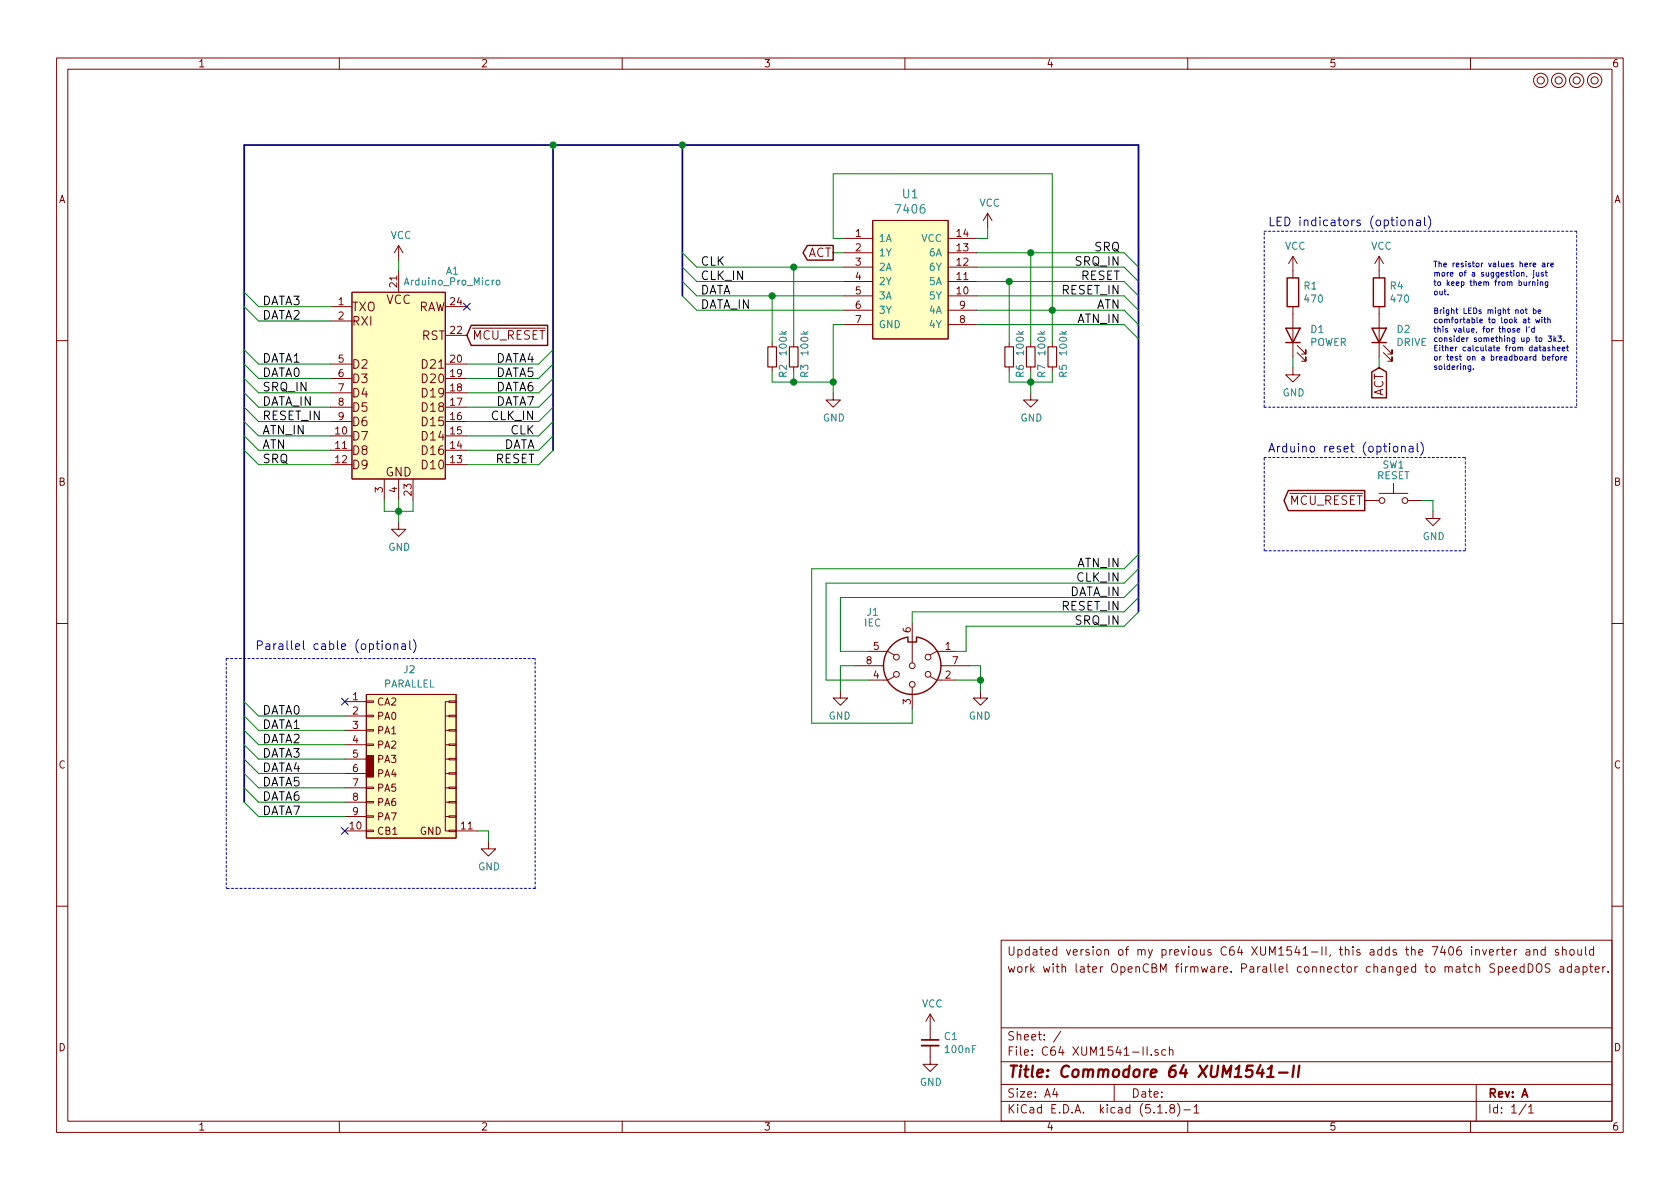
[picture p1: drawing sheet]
<svg xmlns="http://www.w3.org/2000/svg" width="297mm" height="210mm" viewBox="0 0 297 210" stroke-linecap="round" stroke-linejoin="round" font-family="sans-serif">
<g fill="none" stroke="#840000" stroke-width=".18">
<path d="M10 10.3h277v189.9h-277zM12 12.2h273v186.1h-273zM60 10.3v1.9M110 10.3v1.9M160 10.3v1.9M210 10.3v1.9M260 10.3v1.9M154.3 39h13.3v20.9h-13.3zM174.6 37.7l-.7 1.3M174.6 37.7v2.6M174.6 37.7l.8 1.3M58.4 54.2h3.8"/>
<path d="M58.4 56.8h3.8M62.2 51.7h16.5v33h-16.5zM70.5 43.4v2.6M70.5 47.9v3.8M70.5 43.4l-.8 1.3M70.5 43.4l.7 1.3M78.7 54.2h3.8M78.7 59.3h3.8M149.2 42.2h5.1M149.2 52.3h5.1M149.2 49.8h5.1M149.2 47.2h5.1"/>
<path d="M149.2 44.7h5.1M149.2 54.9h5.1M149.2 57.4h5.1M167.6 42.2h5.1M167.6 52.3h5.1M167.6 49.8h5.1M167.6 47.2h5.1M167.6 44.7h5.1M167.6 54.9h5.1M167.6 57.4h5.1M228.6 45.3v3.8M228.6 54.2v8.9"/>
<path d="M228.6 45.3l-.8 1.3M228.6 45.3l.8 1.3M243.8 45.3l-.7 1.3M243.8 45.3v3.8M243.8 54.2v8.9M243.8 45.3l.8 1.3M10 60.2h2M58.4 64.4h3.8M58.4 66.9h3.8M58.4 69.5h3.8M58.4 72h3.8M58.4 74.5h3.8"/>
<path d="M58.4 77.1h3.8M58.4 79.6h3.8M78.7 64.4h3.8M78.7 66.9h3.8M78.7 69.5h3.8M78.7 72h3.8M78.7 74.5h3.8M78.7 77.1h3.8M78.7 79.6h3.8M136.5 60.6v.7M136.5 64.9v.8M140.3 60.6v.7"/>
<path d="M140.3 64.9v.8M147.3 69.5v1.2h1.3l-1.3 1.3-1.3-1.3h1.3M178.4 60.6v.7M178.4 64.9v.8M182.2 69.5v1.2h1.3l-1.3 1.3-1.2-1.3h1.2M182.2 60.6v.7M182.2 64.9v.8M186.1 60.6v.7M186.1 64.9v.8M228.6 65v1.3h1.3l-1.3 1.3-1.3-1.3h1.3M229.4 62.4l1.5 1.5v-.8v.8h-.8M229.4 61.1l1.5 1.5v-.8v.8h-.8"/>
<path d="M244.6 62.4l1.5 1.5v-.8v.8h-.7M244.6 61.1l1.5 1.5v-.8v.8h-.7M285 60.2h2M58.4 82.2h3.8M67.9 84.7v3.8M70.5 92.3v1.3h1.3l-1.3 1.3-1.3-1.3h1.3M70.5 84.7v3.8M73 84.7v3.8M78.7 82.2h3.8M241.3 88.5h2.5M243.8 87.2h5.1M246.4 85.5v1.7"/>
<path d="M248.9 88.5h2.6M253.4 90.4v1.3h1.2l-1.2 1.3-1.3-1.3h1.3M10 110.3h2M151.1 117.7h5.1M153.7 115.2h3.3l1.1 .6M158.1 119.6l-1.1 .7h-3.3M161.3 110.1v7.1M164.5 119.6l1.1 .7h3.3M166.4 117.7h5M168.9 115.2h-3.3l-1.1 .6M285 110.3h2M61 139.3h3.8"/>
<path d="M61 136.8h3.8M61 134.2h3.8M61 131.7h3.8M61 129.2h3.8M61 126.6h3.8M61 124.1h3.8M64.8 122.8h15.8v25.4h-15.8zM64.8 139.2h1.2v.2h-1.2zM64.8 136.6h1.2v.3h-1.2zM64.8 134.1h1.2v.3h-1.2zM64.8 131.6h1.2v.2h-1.2zM64.8 129h1.2v.3h-1.2z"/>
<path d="M64.8 126.5h1.2v.2h-1.2zM64.8 123.9h1.2v.3h-1.2zM78.7 139.3h.7M78.7 136.8h.7M78.7 134.2h.7M78.7 131.7h.7M78.7 129.2h.7M78.7 126.6h.7M79.4 139.2h1.2v.2h-1.2zM79.4 136.6h1.2v.3h-1.2zM79.4 134.1h1.2v.3h-1.2zM79.4 131.6h1.2v.2h-1.2z"/>
<path d="M79.4 129h1.2v.3h-1.2zM79.4 126.5h1.2v.2h-1.2zM79.4 123.9h1.2v.3h-1.2zM79.4 124.1h-.7v22.8h.7M148.6 122.2v1.2h-1.3l1.3 1.3 1.3-1.3h-1.3M161.3 121.5v3.8M173.4 122.2v1.2h-1.3l1.3 1.3 1.2-1.3h-1.2M61 144.4h3.8M61 141.9h3.8M61 146.9h3.8M64.8 146.8h1.2v.3h-1.2zM64.8 144.3h1.2v.2h-1.2z"/>
<path d="M64.8 141.7h1.2v.3h-1.2zM78.7 144.4h.7M78.7 141.9h.7M79.4 146.8h1.2v.3h-1.2zM79.4 144.3h1.2v.2h-1.2zM79.4 141.7h1.2v.3h-1.2zM80.6 146.9h3.9M86.4 148.8v1.3h1.2l-1.2 1.3-1.3-1.3h1.3M10 160.2h2M164.5 179.3v4.6M164.5 179.3l-.8 1.3M164.5 179.3l.7 1.3"/>
<path d="M177 166.3h108v32h-108zM260.9 168h.1a.37 .37 0 0 1 .6 .1v.8M260.9 167.9v1M262.1 167.9l.4 1 .3-1M263.3 168.4l.8-.1-.1-.3-.4-.1-.3 .2 .1 .7h.6M264.7 167.9v1M264.9 171l.5-.1 .2 .3v.6l-.2 .1h-.5M265.1 167.9l-.4 .3M265.4 167.9h.6M265.6 167.4v1.3l.4 .2M266.2 171.4l.7-.1v-.3l-.5-.1-.2 .2 .1 .8h.6M266.4 168.4l.7-.1v-.3l-.5-.1-.2 .2 .1 .7h.6"/>
<path d="M267.5 171.4l.7-.1-.1-.3-.4-.1-.2 .2 .1 .8h.5M267.8 167.9v1M268.2 167.9l-.4 .3M269.5 171l-.4-.1-.3 .3v.6l.3 .1h.4M269.5 170.4v1.5M269.8 168h.6l.1 .9M270.2 170.4a.75 .75 0 0 1 .9 .8 .75 .75 0 0 1-.9 .7zM270.5 168.3h-.5a.29 .29 0 0 0-.2 .3 .29 .29 0 0 0 .2 .3l.5-.1M271.2 168l.2-.1 .4 .1v.9M271.2 167.9v1M271.8 170.5a.5 .5 0 0 1 .6 0 .5 .5 0 0 1 .2 .4v.5a.5 .5 0 0 1-.5 .5 .5 .5 0 0 1-.5-.5v-.5zM273.2 168l-.4-.1-.3 .3v.6l.3 .1 .4-.1"/>
<path d="M273.2 167.4v1.5M274 170.5l-.5-.1-.2 .2v.4l.6 .3 .1 .3-.2 .3h-.6M275.5 168l-.3-.1-.2 .2 .1 .2 .4 .2v.3h-.5M275.8 171h.6l.1 .9M276.3 168a.37 .37 0 0 1 .6 .1v.8M276.3 167.4v1.5M276.5 171.3l-.5 .1a.29 .29 0 0 0-.2 .2 .29 .29 0 0 0 .2 .3h.5M277.6 168l.2-.1 .5 .1v.8l-.2 .1-.5-.1zM277.8 171l-.4-.1-.3 .3 .1 .6 .2 .1h.4M277.8 170.4v1.5M278.5 171h.6l.1 .9M279 167.9v.8a.37 .37 0 0 0 .6 .1"/>
<path d="M279.2 171.3l-.5 .1-.2 .2 .2 .3h.5M279.6 167.9v1M279.9 171l.4-.1 .3 .3-.1 .6-.2 .1h-.4M279.9 170.9v1.5M280.3 167.4v1.3l.2 .2M281.1 170.9h.5M281.3 170.4v1.3l.3 .2M281.8 168l-.5-.1-.2 .3v.6l.2 .1 .5-.1M281.8 167.4v1.5M282 171.4l.8-.1-.1-.3-.5-.1-.2 .2 .1 .8h.6M283.4 170.9v1M283.8 170.9l-.4 .3"/>
<path d="M284.3 171.8v.1M285 160.2h2M60 198.3v1.9M110 198.3v1.9M160 198.3v1.9M164.5 184.9v3.3h1.2l-1.2 1.3-1.3-1.3h1.3M177 194.8h108M177 191.8h108M177 187.8h108M177 181.8h108M186.5 192.5l-.4 1h1M186.8 193v1"/>
<path d="M187.6 182.3l-1.3 2M197 191.8v3M202.8 185.1v1.5M203.6 186.5v.1M204.7 196.8h.8M204.7 185.7l-.3-.1-.2 .2 .1 .2 .4 .2v.3h-.5M206.1 185.7l-.4-.1-.3 .3 .1 .6 .2 .1 .4-.1M206.2 196.7v.1M206.8 185.7l.2-.1 .3 .1 .1 .9M206.8 185.1v1.5M207.1 196l-.3-.3 .2-.3a.48 .48 0 0 1 .6 .1l-.1 .4a.52 .52 0 0 0-.6 .2 .52 .52 0 0 0 .1 .6l.4 .1 .2-.1 .1-.4-.3-.3M208.2 195.1a1.71 1.71 0 0 1 0 2.3"/>
<path d="M209.3 196.3h1.2M210 198.3v1.9M211.1 195.8l.4-.5v1.5M211.1 196.8h.9M260 198.3v1.9M261 191.8v6.5M269.8 195.2l-1.2 2M270.3 195.8l.4-.5v1.5M270.3 196.8h.8"/>
<circle cx="272.4" cy="14.2" r=".63"/>
<circle cx="272.4" cy="14.2" r="1.27"/>
<circle cx="275.6" cy="14.2" r=".63"/>
<circle cx="275.6" cy="14.2" r="1.27"/>
<circle cx="278.8" cy="14.2" r=".63"/>
<circle cx="278.8" cy="14.2" r="1.27"/>
<circle cx="281.9" cy="14.2" r=".63"/>
<circle cx="281.9" cy="14.2" r="1.27"/>
<circle cx="244.3" cy="88.5" r=".51"/>
<circle cx="248.4" cy="88.5" r=".51"/>
<circle cx="158.5" cy="119.2" r=".51"/>
<circle cx="158.5" cy="116.2" r=".51"/>
<circle cx="161.3" cy="117.7" r=".51"/>
<circle cx="164.1" cy="116.2" r=".51"/>
<circle cx="164.1" cy="119.2" r=".51"/>
<circle cx="161.3" cy="121" r=".51"/>
</g>
<path d="M222.9 188.3l-.7 1.5h1.2M223.2 189.1l-.1 1.3M224 190.4h1.2M224.2 189l.7-.6-.3 2M226.1 189.7h1.6M228.8 188.4l-.3 2M229.7 188.4l-.2 2" fill="none" stroke="#840000" stroke-width=".41"/>
<path d="M83.3 57.5h13.5v3.6h-13.5l-.8-1.8zM142.7 43.4h4.6v2.6h-4.6l-.7-1.3zM227.3 58h2.6l-1.3 2.6zM227.6 49.1h2v5.1h-2zM242.6 58h2.5l-1.3 2.6zM242.8 49.1h2.1v5.1h-2.1zM227.3 60.6h2.6M242.5 65.8l1.3-.8 1.3 .8v4.6h-2.6zM242.6 60.6h2.5M227.8 86.7h13.5v3.6h-13.5l-.8-1.8zM160.5 112.6a5.1 5.1 0 0 0-3.5 7.9 5.1 5.1 0 0 0 8.6 0 5.1 5.1 0 0 0-3.5-7.9M160.5 112.8v.7h1.6v-.7" fill="none" stroke="#840000" stroke-width=".25"/>
<path d="M135.8 61.3h1.5v3.6h-1.5zM139.6 61.3h1.5v3.6h-1.5zM177.7 61.3h1.5v3.6h-1.5zM181.5 61.3h1.5v3.6h-1.5zM185.3 61.3h1.5v3.6h-1.5z" fill="none" stroke="#840000" stroke-width=".2"/>
<path d="M162.9 184.9h3.1" fill="none" stroke="#840000" stroke-width=".33"/>
<path d="M162.9 183.9h3.1" fill="none" stroke="#840000" stroke-width=".3"/>
<g fill="#ffffc2" stroke="#ffffc2" stroke-width=".18">
<path d="M64.8 122.8h15.8v25.4h-15.8z"/>
<path d="M62.2 51.7h16.5v33h-16.5z"/>
<path d="M154.3 39h13.3v20.9h-13.3z"/>
</g>
<path d="M64.8 133.6h1.2v3.8h-1.2z" fill="#840000" stroke="#840000" stroke-width=".18"/>
<path d="M87.9 49.6l.3-.1 .1 .2v.6l-.3 .1-.3-.2z" fill="none" stroke="#008484" stroke-width=".18"/>
<path d="M223.5 40.9h55.3M278.8 40.9v31.1M223.5 72v-31.1M223.5 72h55.3M223.5 80.9h35.6M223.5 97.4v-16.5M259.1 97.4h-35.6M259.1 80.9v16.5M40 116.5v40.6M40 116.5h54.6M94.6 157.1h-54.6M94.6 157.1v-40.6" fill="none" stroke="#0000c2" stroke-width=".18" stroke-dasharray=".4 .4"/>
<path d="M97.8 25.6v54M120.6 25.6v26.7M201.3 108.2v-82.6h-158.1v116.3" fill="none" stroke="#000084" stroke-width=".3"/>
<g fill="none" stroke="#008400" stroke-width=".18">
<path d="M43.2 54.2l2.5 2.6h12.7M43.2 51.7l2.5 2.5h12.7M70.5 46v1.9M120.6 44.7l2.6 2.5h26M120.6 49.8l2.6 2.5h26M120.6 52.3l2.6 2.6h26M120.6 47.2l2.6 2.6h26M136.5 52.3v8.3M140.3 47.2v13.4M147.3 44.7h1.9M149.2 42.2h-1.9v-11.5h38.8v29.9M149.2 57.4h-1.9v12.1"/>
<path d="M172.7 44.7h26.1l2.5 2.5M172.7 47.2h26.1l2.5 2.6M172.7 52.3h26.1l2.5 2.6M172.7 54.9h26.1l2.5 2.5M172.7 49.8h26.1l2.5 2.5M172.7 57.4h26.1l2.5 2.5M174.6 40.3v1.9h-1.9M178.4 49.8v10.8M182.2 44.7v15.9M43.2 64.4l2.5 2.5h12.7M43.2 79.6l2.5 2.6h12.7M43.2 77.1l2.5 2.5h12.7"/>
<path d="M43.2 74.5l2.5 2.6h12.7M43.2 72l2.5 2.5h12.7M43.2 66.9l2.5 2.6h12.7M43.2 69.5l2.5 2.5h12.7M43.2 61.8l2.5 2.6h12.7M97.8 64.4l-2.6 2.5h-12.7M97.8 79.6l-2.6 2.6h-12.7M97.8 77.1l-2.6 2.5h-12.7M97.8 74.5l-2.6 2.6h-12.7M97.8 72l-2.6 2.5h-12.7M97.8 66.9l-2.6 2.6h-12.7M97.8 69.5l-2.6 2.5h-12.7"/>
<path d="M97.8 61.8l-2.6 2.6h-12.7M136.5 65.7v1.9h10.8M140.3 65.7v1.9M178.4 65.7v1.9h7.7v-1.9M182.2 65.7v3.8M228.6 63.1v1.9M243.8 63.1v1.9M67.9 88.5v1.9h5.1v-1.9M70.5 88.5v3.8M201.3 98l-2.5 2.6h-55.3v27.3h17.8v-2.6M251.5 88.5h1.9v1.9M151.1 117.7h-2.5v4.5"/>
<path d="M171.4 117.7h2v4.5M201.3 108.2l-2.5 2.5h-28v4.5h-1.9M201.3 100.6l-2.5 2.5h-52.8v17.2h7.7M201.3 103.1l-2.5 2.6h-50.2v9.5h5.1M201.3 105.7l-2.5 2.5h-37.5v1.9M43.2 126.6l2.5 2.6h15.3M43.2 139.3l2.5 2.6h15.3M43.2 136.8l2.5 2.5h15.3M43.2 134.2l2.5 2.6h15.3M43.2 131.7l2.5 2.5h15.3M43.2 129.2l2.5 2.5h15.3M43.2 124.1l2.5 2.5h15.3"/>
<path d="M168.9 120.3h4.5M43.2 141.9l2.5 2.5h15.3M84.5 146.9h1.9v1.9"/>
</g>
<g fill="none" stroke="#0000c2" stroke-width=".18">
<path d="M247.7 39l.3-.1 .4 .1 .1 .6-.2 .2-.3 .1-.3-.1zM249.1 39l.2-.1 .4 .1 .1 .9M249.1 38.9v1M250.5 39h.6l.1 .9M251.2 39.3h-.6a.3 .3 0 0 0-.2 .3 .3 .3 0 0 0 .2 .3l.6-.1M251.9 38.4v1.3l.2 .2M252.5 38.2a1.78 1.78 0 0 1 0 2.3M256 52v.1M267.8 58.1h-.2l-.2 .1 .1 .2 .3 .1v.2h-.4M268.2 58.4l.5-.1v-.2h-.3l-.2 .1 .1 .5h.4M268.9 54.9h.4v.5l-.4-.1zM269.4 56.5h.3l.1 .6"/>
<path d="M269.5 49.8v.6h.4M269.6 54.8h.4M269.8 54.5v.8l.2 .1M269.8 56.7l-.5 .1 .2 .3 .3-.1M269.9 49.8v.7M269.9 57.8v.9M270 48.8l-.1 .2M270.1 56.4h.4M270.3 56.1v.8l.2 .2M270.4 49.8v.7M270.4 57.8l-.1 .1M270.6 49.8l-.2 .2"/>
<path d="M271 49.9h.3l.1 .6M271 49.8v.7M271.1 46.9l.5-.1-.1-.2-.3-.1-.1 .2v.4h.4M271.1 54.8h.3l.2 .2-.1 .4h-.4M271.1 54.5v.9M271.2 48.2v.8l-.2 .2M271.2 47.8v.1M271.3 58.1h-.3l-.2 .2 .1 .4h.4M271.3 57.8v.9M271.5 56.4l.2 .7 .2-.5 .2 .5 .2-.7M271.6 48.2l.1 .6 .4-.1M271.9 49.5v.1"/>
<path d="M271.9 49.8v.7M272 55.1l.4-.1v-.2h-.3l-.1 .1v.5h.4M272.1 48.2v.6M272.2 59.8h.4l-.1 .5h-.3zM272.3 49.9h.4l.1 .6M272.3 49.8v.7M272.6 56.1v.1M272.6 56.4v.7M272.7 46.6h.4l.1 .6M272.9 48.2h-.3l-.1 .1v.2l.4 .1v.2h-.4M272.9 56.4h.4M273.1 56.1v.8l.2 .2"/>
<path d="M273.2 46.8l-.5 .1 .1 .3 .4-.1M273.2 48.2h.4M273.3 47.8v.9l.3 .1M273.6 46.5v.7M273.7 49.8v.8l-.2 .2h-.2M273.7 49.9l-.3-.1-.2 .2 .1 .4h.4M273.7 56.5h.3l.1 .6M273.7 56.1v1M273.7 59.4h.6l-.3 .4h.2l.1 .2-.1 .3h-.5M273.9 46.5l-.3 .2M274.2 46.9l.5-.1-.1-.2-.3-.1-.1 .2v.4h.4M274.8 59.4v1"/>
<path d="M275.1 59.7l-.3 .4M275.5 59.4h.6l-.4 .4 .3 .1v.4l-.1 .1-.4-.1M246.4 79l.2-.1 .5 .1v.6l-.1 .3h-.4l-.2-.1zM247.8 79h.1a.37 .37 0 0 1 .6 .1v.8M247.8 78.9v1M249.2 79h.6v.9M249.8 79.3h-.5a.31 .31 0 0 0-.2 .3 .31 .31 0 0 0 .2 .3h.5M250.6 78.4v1.3l.2 .2M251.2 78.2a1.7 1.7 0 0 1 0 2.3M260 64.7v.8l-.2 .2-.2-.1M260 64.7h-.3l-.1 .2 .1 .4h.3M260.5 65.2v.1"/>
<path d="M272.8 63.1l.2-.1 .3 .2-.1 .4h-.4M272.8 62.7v1M272.8 61.4h.4l.1 .6M273.3 61.6l-.5 .2 .1 .2h.4M273.6 63.4l.5-.1-.1-.2-.2-.1-.2 .2 .1 .4h.3M274 61.4h-.2l-.1 .1v.2l.3 .1v.2h-.3M274.4 63h.4M274.5 61.5l.4-.1v.6M274.5 61.1v.9M274.8 62.7l-.3 .1v.9M274.9 60l.2 .4M275.1 63.1h.4v.5h-.4z"/>
<path d="M275.4 61.7l.4-.1v-.2h-.3l-.1 .1v.5h.4M276 63v.7M276.2 61.7l.5-.1-.1-.2h-.2l-.2 .1 .1 .5h.3M276.3 63l-.3 .2M276.5 60.3v.1M276.6 63.4l.4-.1v-.2l-.3-.1-.1 .2v.4h.4M277 61.4h.3M277.1 61.1v.8l.2 .1M68.3 114l.2-.2 .5 .2v.5l-.1 .3-.4 .1-.2-.2zM69.7 114v-.1a.37 .37 0 0 1 .6 .1v.9M69.7 113.8v1.1M71.1 113.9h.5l.1 1"/>
<path d="M71.7 114.2l-.5 .1a.31 .31 0 0 0-.2 .3 .31 .31 0 0 0 .2 .3l.5-.1M72.4 113.3v1.3l.2 .3M73.1 113.1a1.78 1.78 0 0 1 0 2.3"/>
</g>
<g fill="#008400" stroke="#008400" stroke-width=".25">
<circle cx="186.1" cy="54.9" r=".51"/>
<circle cx="136.5" cy="52.3" r=".51"/>
<circle cx="140.3" cy="47.2" r=".51"/>
<circle cx="178.4" cy="49.8" r=".51"/>
<circle cx="182.2" cy="44.7" r=".51"/>
<circle cx="70.5" cy="90.4" r=".51"/>
<circle cx="173.4" cy="120.3" r=".51"/>
<circle cx="140.3" cy="67.6" r=".51"/>
<circle cx="147.3" cy="67.6" r=".51"/>
<circle cx="182.2" cy="67.6" r=".51"/>
<circle cx="120.7" cy="25.6" r=".51"/>
<circle cx="97.8" cy="25.6" r=".51"/>
</g>
<path d="M81.9 53.6l1.3 1.2M83.2 53.6l-1.3 1.2M60.4 123.5l1.2 1.2M61.6 123.5l-1.2 1.2M60.4 146.3l1.2 1.2M61.6 146.3l-1.2 1.2" fill="none" stroke="#000084" stroke-width=".18"/>
<text font-size="2.8" fill="#840000" x="178" y="190.5">Title: Commodore 64 XUM1541-II</text>
<g font-size="2.1" fill="#008484">
<text x="159.6" y="35.1">U1</text>
<text x="158.6" y="37.8">7406</text>
</g>
<g font-size="2.1" fill="#0000c2">
<text x="224.2" y="40">LED indicators (optional)</text>
<text x="224.2" y="80">Arduino reset (optional)</text>
<text x="45.1" y="114.9">Parallel cable (optional)</text>
</g>
<g font-size="2.1">
<text x="123.8" y="47">CLK</text>
<text x="190.2" y="47">SRQ_IN</text>
<text x="193.5" y="44.4">SRQ</text>
<text x="46.4" y="54">DATA3</text>
<text x="123.8" y="52.1">DATA</text>
<text x="123.8" y="49.5">CLK_IN</text>
<text x="187.7" y="52.1">RESET_IN</text>
<text x="191" y="49.5">RESET</text>
<text x="46.4" y="56.5">DATA2</text>
<text x="123.8" y="54.6">DATA_IN</text>
<text x="190.4" y="57.1">ATN_IN</text>
<text x="193.8" y="54.6">ATN</text>
<text x="46.4" y="64.1">DATA1</text>
<text x="87.5" y="64.1">DATA4</text>
<text x="46.4" y="66.7">DATA0</text>
<text x="46.4" y="69.2">SRQ_IN</text>
<text x="46.4" y="71.7">DATA_IN</text>
<text x="87.5" y="66.7">DATA5</text>
<text x="87.5" y="69.2">DATA6</text>
<text x="87.5" y="71.7">DATA7</text>
<text x="46.4" y="74.3">RESET_IN</text>
<text x="46.4" y="76.8">ATN_IN</text>
<text x="86.9" y="74.3">CLK_IN</text>
<text x="90.2" y="76.8">CLK</text>
<text x="46.4" y="79.4">ATN</text>
<text x="46.4" y="81.9">SRQ</text>
<text x="87.5" y="81.9">RESET</text>
<text x="88.7" y="79.4">DATA</text>
<text x="190.4" y="100.3">ATN_IN</text>
<text x="187.7" y="107.9">RESET_IN</text>
<text x="188.9" y="105.4">DATA_IN</text>
<text x="190.4" y="102.9">CLK_IN</text>
<text x="190.2" y="110.5">SRQ_IN</text>
<text x="46.4" y="126.4">DATA0</text>
<text x="46.4" y="128.9">DATA1</text>
<text x="46.4" y="131.4">DATA2</text>
<text x="46.4" y="134">DATA3</text>
<text x="46.4" y="136.5">DATA4</text>
<text x="46.4" y="139.1">DATA5</text>
<text x="46.4" y="141.6">DATA6</text>
<text x="46.4" y="144.1">DATA7</text>
</g>
<g font-size="2.1" fill="#840000">
<text x="142.7" y="45.5">ACT</text>
<text x="68.2" y="53.8">VCC</text>
<text x="62.2" y="55">TXO</text>
<text x="62.3" y="57.6">RXI</text>
<text x="73.9" y="55">RAW</text>
<text x="62.4" y="65.2">D2</text>
<text x="74.5" y="60.1">RST</text>
<text x="74.6" y="65.2">D21</text>
<text x="83.5" y="60.1">MCU_RESET</text>
<text x="62.4" y="67.7">D3</text>
<text x="62.4" y="70.3">D4</text>
<text x="74.6" y="70.3">D19</text>
<text x="74.6" y="67.7">D20</text>
<text x="244.6" y="70.3" transform="rotate(-90 244.6 70.3)">ACT</text>
<text x="62.4" y="72.8">D5</text>
<text x="62.4" y="75.4">D6</text>
<text x="62.4" y="77.9">D7</text>
<text x="74.6" y="77.9">D14</text>
<text x="74.6" y="75.4">D15</text>
<text x="74.6" y="72.8">D18</text>
<text x="62.4" y="80.4">D8</text>
<text x="62.4" y="83">D9</text>
<text x="74.6" y="83">D10</text>
<text x="74.6" y="80.4">D16</text>
<text x="68.1" y="84.2">GND</text>
<text x="228" y="89.3">MCU_RESET</text>
<text x="178" y="172">work with later OpenCBM firmware. Parallel connector changed to match SpeedDOS adapter.</text>
<text x="178" y="169">Updated version of my previous C64 XUM1541-II, this adds the 7406 inverter and should</text>
<text x="178" y="184">Sheet: /</text>
<text x="178" y="186.7">File: C64 XUM1541-II.sch</text>
<text x="178" y="196.9">KiCad E.D.A. kicad (5.1.8)-1</text>
<text x="178" y="194.1">Size: A4</text>
<text x="200" y="194.1">Date:</text>
<text x="263" y="194.1">Rev: A</text>
<text x="263" y="196.9">Id: 1/1</text>
</g>
<g font-size="1.8" fill="#840000">
<text x="35" y="11.9">1</text>
<text x="85" y="11.9">2</text>
<text x="135" y="11.9">3</text>
<text x="185" y="11.9">4</text>
<text x="235" y="11.9">5</text>
<text x="285" y="11.9">6</text>
<text x="10.4" y="35.9">A</text>
<text x="285.4" y="35.9">A</text>
<text x="151.3" y="41.9">1</text>
<text x="169.2" y="41.9">14</text>
<text x="151.3" y="44.4">2</text>
<text x="151.3" y="47">3</text>
<text x="169.2" y="47">12</text>
<text x="169.2" y="44.4">13</text>
<text x="59.8" y="54">1</text>
<text x="70.2" y="50.7" transform="rotate(-90 70.2 50.7)">21</text>
<text x="79.7" y="54">24</text>
<text x="151.3" y="49.5">4</text>
<text x="151.3" y="52.1">5</text>
<text x="169.2" y="52.1">10</text>
<text x="169.2" y="49.5">11</text>
<text x="59.8" y="56.5">2</text>
<text x="79.7" y="59">22</text>
<text x="151.3" y="54.6">6</text>
<text x="151.3" y="57.1">7</text>
<text x="169.7" y="57.1">8</text>
<text x="169.7" y="54.6">9</text>
<text x="59.8" y="64.1">5</text>
<text x="79.7" y="64.1">20</text>
<text x="59.8" y="66.7">6</text>
<text x="59.8" y="69.2">7</text>
<text x="59.8" y="71.7">8</text>
<text x="79.7" y="71.7">17</text>
<text x="79.7" y="69.2">18</text>
<text x="79.7" y="66.7">19</text>
<text x="59.4" y="76.8">10</text>
<text x="59.8" y="74.3">9</text>
<text x="79.7" y="76.8">15</text>
<text x="79.7" y="74.3">16</text>
<text x="59.4" y="79.4">11</text>
<text x="59.4" y="81.9">12</text>
<text x="79.7" y="81.9">13</text>
<text x="79.7" y="79.4">14</text>
<text x="10.4" y="85.9">B</text>
<text x="67.7" y="87.1" transform="rotate(-90 67.7 87.1)">3</text>
<text x="70.2" y="87.1" transform="rotate(-90 70.2 87.1)">4</text>
<text x="72.8" y="87.6" transform="rotate(-90 72.8 87.6)">23</text>
<text x="285.4" y="85.9">B</text>
<text x="161" y="111.9" transform="rotate(-90 161 111.9)">6</text>
<text x="153.2" y="117.5">8</text>
<text x="154.5" y="114.9">5</text>
<text x="167.2" y="114.9">1</text>
<text x="168.4" y="117.5">7</text>
<text x="62.4" y="123.8">1</text>
<text x="66.7" y="124.8">CA2</text>
<text x="154.5" y="120">4</text>
<text x="161" y="124.6" transform="rotate(-90 161 124.6)">3</text>
<text x="167.2" y="120">2</text>
<text x="62.4" y="126.4">2</text>
<text x="62.4" y="128.9">3</text>
<text x="62.4" y="131.4">4</text>
<text x="66.8" y="127.3">PA0</text>
<text x="66.8" y="129.8">PA1</text>
<text x="10.4" y="135.9">C</text>
<text x="62.4" y="134">5</text>
<text x="62.4" y="136.5">6</text>
<text x="66.8" y="132.4">PA2</text>
<text x="66.8" y="134.9">PA3</text>
<text x="66.8" y="137.5">PA4</text>
<text x="285.4" y="135.9">C</text>
<text x="62.4" y="139.1">7</text>
<text x="62.4" y="141.6">8</text>
<text x="66.8" y="140">PA5</text>
<text x="66.8" y="142.5">PA6</text>
<text x="61.9" y="146.7">10</text>
<text x="62.4" y="144.1">9</text>
<text x="66.8" y="145.1">PA7</text>
<text x="66.8" y="147.6">CB1</text>
<text x="74.2" y="147.6">GND</text>
<text x="81.6" y="146.7">11</text>
<text x="10.4" y="185.9">D</text>
<text x="285.4" y="185.9">D</text>
<text x="35" y="199.9">1</text>
<text x="85" y="199.9">2</text>
<text x="135" y="199.9">3</text>
<text x="185" y="199.9">4</text>
<text x="235" y="199.9">5</text>
<text x="285" y="199.9">6</text>
</g>
<g font-size="1.8" fill="#008484">
<text x="173.2" y="36.5">VCC</text>
<text x="69.1" y="42.3">VCC</text>
<text x="155.3" y="42.8">1A</text>
<text x="155.3" y="45.3">1Y</text>
<text x="155.3" y="47.9">2A</text>
<text x="162.9" y="42.8">VCC</text>
<text x="164.4" y="45.3">6A</text>
<text x="164.5" y="47.9">6Y</text>
<text x="227.2" y="44.2">VCC</text>
<text x="242.4" y="44.2">VCC</text>
<text x="71.8" y="50.5">Arduino_Pro_Micro</text>
<text x="78.9" y="48.6">A1</text>
<text x="155.3" y="50.4">2Y</text>
<text x="155.3" y="53">3A</text>
<text x="164.4" y="50.4">5A</text>
<text x="164.5" y="53">5Y</text>
<text x="230.6" y="51.2">R1</text>
<text x="230.8" y="53.5">470</text>
<text x="245.8" y="51.2">R4</text>
<text x="246" y="53.5">470</text>
<text x="155.3" y="55.5">3Y</text>
<text x="155.3" y="58">GND</text>
<text x="164.4" y="55.5">4A</text>
<text x="164.5" y="58">4Y</text>
<text x="231.8" y="58.9">D1</text>
<text x="247" y="58.9">D2</text>
<text x="139.1" y="62.7" transform="rotate(-90 139.1 62.7)">100k</text>
<text x="142.9" y="62.7" transform="rotate(-90 142.9 62.7)">100k</text>
<text x="181" y="62.7" transform="rotate(-90 181 62.7)">100k</text>
<text x="184.8" y="62.7" transform="rotate(-90 184.8 62.7)">100k</text>
<text x="188.6" y="62.7" transform="rotate(-90 188.6 62.7)">100k</text>
<text x="231.6" y="61.2">POWER</text>
<text x="246.9" y="61.2">DRIVE</text>
<text x="139.1" y="66.7" transform="rotate(-90 139.1 66.7)">R2</text>
<text x="142.9" y="66.7" transform="rotate(-90 142.9 66.7)">R3</text>
<text x="181" y="66.7" transform="rotate(-90 181 66.7)">R6</text>
<text x="184.8" y="66.7" transform="rotate(-90 184.8 66.7)">R7</text>
<text x="188.6" y="66.7" transform="rotate(-90 188.6 66.7)">R5</text>
<text x="226.8" y="70.1">GND</text>
<text x="145.5" y="74.5">GND</text>
<text x="180.4" y="74.5">GND</text>
<text x="244.5" y="82.8">SW1</text>
<text x="243.4" y="84.8">RESET</text>
<text x="251.5" y="95.5">GND</text>
<text x="68.7" y="97.4">GND</text>
<text x="152.8" y="110.8">IEC</text>
<text x="153.3" y="108.9">J1</text>
<text x="71.4" y="119">J2</text>
<text x="67.7" y="121.6">PARALLEL</text>
<text x="146.5" y="127.2">GND</text>
<text x="171.3" y="127.2">GND</text>
<text x="84.5" y="153.9">GND</text>
<text x="163" y="178.1">VCC</text>
<text x="167" y="183.9">C1</text>
<text x="167.3" y="186.2">100nF</text>
<text x="162.6" y="192">GND</text>
</g>
<g font-size="1.4" fill="#0000c2">
<text x="253.4" y="47.2">The resistor values here are</text>
<text x="253.4" y="48.9">more of a suggestion, just</text>
<text x="253.4" y="50.5">to keep them from burning</text>
<text x="253.4" y="52.2">out.</text>
<text x="253.4" y="55.5">Bright LEDs might not be</text>
<text x="253.4" y="57.1">comfortable to look at with</text>
<text x="253.4" y="58.8">this value, for those I'd</text>
<text x="253.4" y="60.4">consider something up to 3k3.</text>
<text x="253.4" y="62.1">Either calculate from datasheet</text>
<text x="253.4" y="63.7">or test on a breadboard before</text>
<text x="253.4" y="65.4">soldering.</text>
</g>
</svg>
